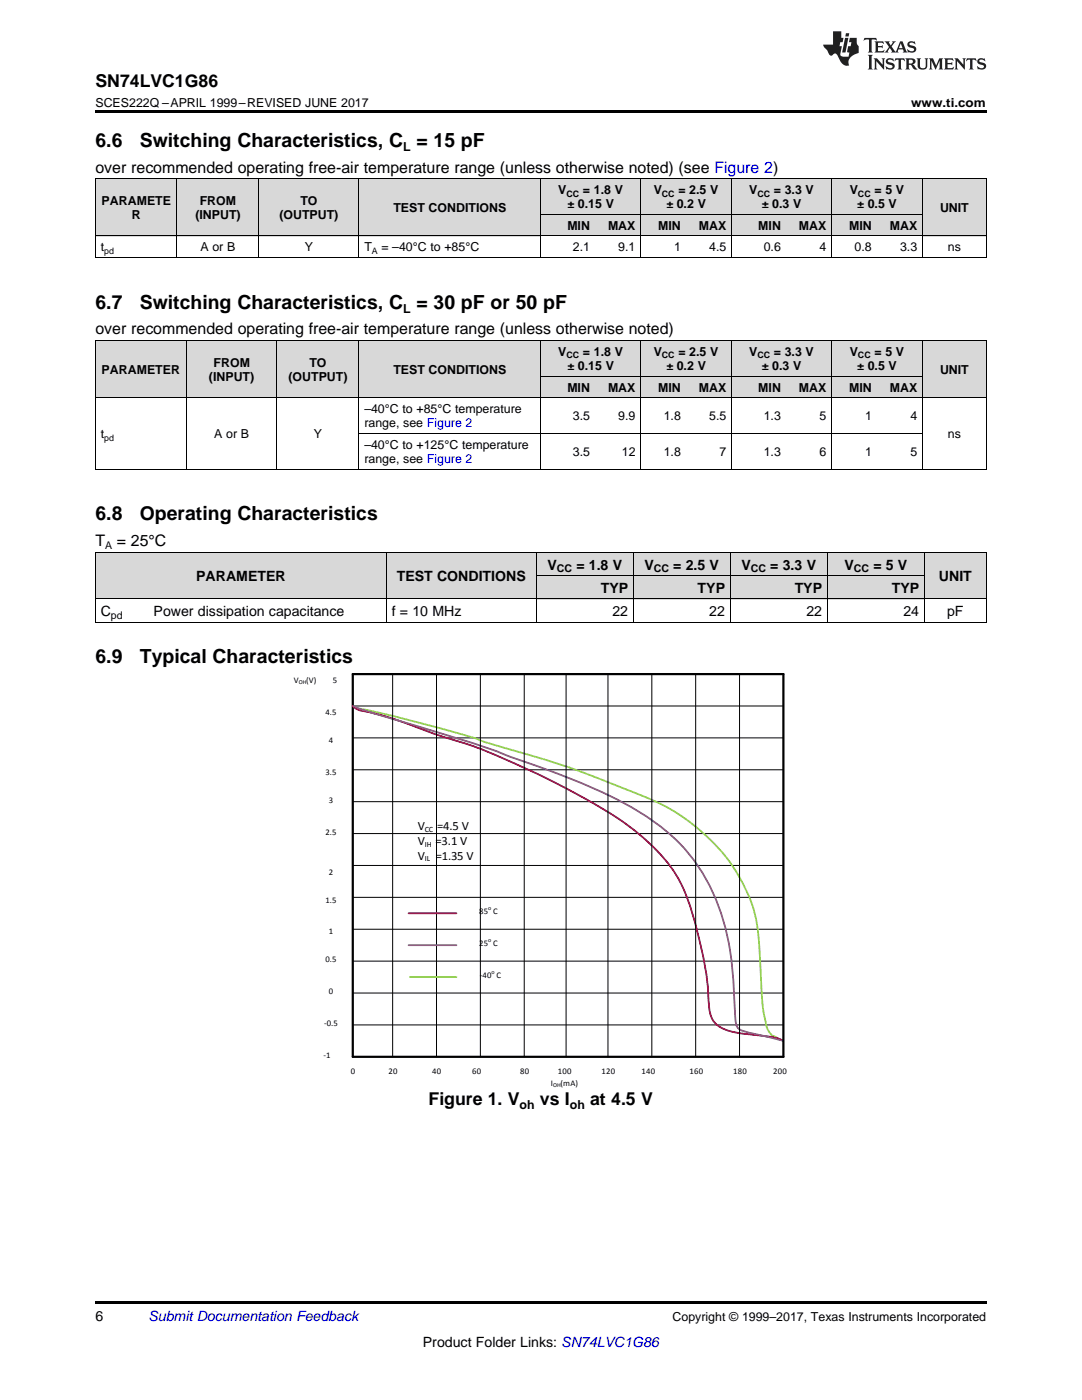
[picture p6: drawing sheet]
<svg xmlns="http://www.w3.org/2000/svg" width="216mm" height="279mm" viewBox="0 0 216 279" stroke-linecap="round" stroke-linejoin="round" font-family="sans-serif">
<g fill="#d8d8d8">
<path d="M19 110.3h10.6v9.3h-10.6z"/>
<path d="M29.6 110.3h47.5v9.3h-47.5z"/>
<path d="M77.1 110.3h30v9.3h-30z"/>
<path d="M184.5 110.3h12.3v9.3h-12.3z"/>
<path d="M107.1 114.9h19.3v4.7h-19.3z"/>
<path d="M126.4 114.9h19.4v4.7h-19.4z"/>
<path d="M145.8 114.9h19.3v4.7h-19.3z"/>
<path d="M165.1 114.9h19.4v4.7h-19.4z"/>
<path d="M107.1 110.3h19.3v4.6h-19.3z"/>
<path d="M126.4 110.3h19.4v4.6h-19.4z"/>
<path d="M145.8 110.3h19.3v4.6h-19.3z"/>
<path d="M165.1 110.3h19.4v4.6h-19.4z"/>
<path d="M19 68h18.2v11.4h-18.2z"/>
<path d="M37.2 68h18.1v11.4h-18.1z"/>
<path d="M55.3 68h16.3v11.4h-16.3z"/>
<path d="M71.6 68h36.3v11.4h-36.3z"/>
<path d="M184.1 68h12.7v11.4h-12.7z"/>
<path d="M107.9 75.1h10.9v4.3h-10.9z"/>
<path d="M118.8 75.1h9.1v4.3h-9.1z"/>
<path d="M127.9 75.1h9v4.3h-9z"/>
<path d="M136.9 75.1h9.1v4.3h-9.1z"/>
<path d="M146 75.1h10.9v4.3h-10.9z"/>
<path d="M156.9 75.1h9.1v4.3h-9.1z"/>
<path d="M166 75.1h9v4.3h-9z"/>
<path d="M175 75.1h9.1v4.3h-9.1z"/>
<path d="M107.9 68h10.9v7.1h-10.9z"/>
<path d="M118.8 68h9.1v7.1h-9.1z"/>
<path d="M127.9 68h9v7.1h-9z"/>
<path d="M136.9 68h9.1v7.1h-9.1z"/>
<path d="M146 68h10.9v7.1h-10.9z"/>
<path d="M156.9 68h9.1v7.1h-9.1z"/>
<path d="M166 68h9v7.1h-9z"/>
<path d="M175 68h9.1v7.1h-9.1z"/>
<path d="M19 35.7h16.3v11.4h-16.3z"/>
<path d="M35.3 35.7h16.4v11.4h-16.4z"/>
<path d="M51.7 35.7h19.9v11.4h-19.9z"/>
<path d="M71.6 35.7h36.3v11.4h-36.3z"/>
<path d="M184.1 35.7h12.7v11.4h-12.7z"/>
<path d="M107.9 42.8h10.9v4.3h-10.9z"/>
<path d="M118.8 42.8h9.1v4.3h-9.1z"/>
<path d="M127.9 42.8h9v4.3h-9z"/>
<path d="M136.9 42.8h9.1v4.3h-9.1z"/>
<path d="M146 42.8h10.9v4.3h-10.9z"/>
<path d="M156.9 42.8h9.1v4.3h-9.1z"/>
<path d="M166 42.8h9v4.3h-9z"/>
<path d="M175 42.8h9.1v4.3h-9.1z"/>
<path d="M107.9 35.7h10.9v7.1h-10.9z"/>
<path d="M118.8 35.7h9.1v7.1h-9.1z"/>
<path d="M127.9 35.7h9v7.1h-9z"/>
<path d="M136.9 35.7h9.1v7.1h-9.1z"/>
<path d="M146 35.7h10.9v7.1h-10.9z"/>
<path d="M156.9 35.7h9.1v7.1h-9.1z"/>
<path d="M166 35.7h9v7.1h-9z"/>
<path d="M175 35.7h9.1v7.1h-9.1z"/>
</g>
<path d="M19 259.7h177.8v.5h-177.8z" fill="#000"/>
<path d="M156.3 134.5h-85.9v76.4h85.9" fill="none" stroke="#000" stroke-width=".44"/>
<g fill="none" stroke="#000" stroke-width=".2">
<path d="M70.4 134.5h85.9M78.3 134.5v76.4M87.1 134.5v76.4M95.9 134.5v76.4M104.6 134.5v76.4M113 134.5v76.4M121.3 134.5v76.4M130.1 134.5v76.4M138.8 134.5v76.4M147.6 134.5v76.4M70.4 140.9h85.9M70.4 147.3h85.9"/>
<path d="M70.4 153.6h85.9M70.4 160h85.9M70.4 166.4h85.9M70.4 172.7h85.9M70.4 179.1h85.9M70.4 185.5h85.9M70.4 191.8h85.9M70.4 198.2h85.9M70.4 204.5h85.9"/>
</g>
<path d="M70.4 140.9l.4 .2a279.5 279.5 0 0 1 25.1 6.7l3.7 1.2a195.9 195.9 0 0 1 28 9.6 36.8 36.8 0 0 1 23 23.5 82.6 82.6 0 0 1 1.3 14.5l.1 1a30.4 30.4 0 0 0 1.1 7.7 3.1 3.1 0 0 0 2.2 1.9l1.7 .7-.7-.2" fill="none" stroke="#92d050" stroke-width=".35"/>
<path d="M70.4 140.9a4.5 4.5 0 0 0 3 1.2 112.3 112.3 0 0 1 14.2 4.7 127.9 127.9 0 0 1 25.5 10.6l2.1 1.1a65.2 65.2 0 0 1 16 11.4 27.1 27.1 0 0 1 7.2 13.1 71.2 71.2 0 0 1 3.2 18.6 4.7 4.7 0 0 0 4.1 4.2l2.5 .5 3.9 .4a11.3 11.3 0 0 1 4.2 1" fill="none" stroke="#c00000" stroke-width=".35"/>
<path d="M70.4 140.9l1.7 .7a584.4 584.4 0 0 1 27.3 8.5l2 .8a172.1 172.1 0 0 1 23.2 9.4 38.7 38.7 0 0 1 15.8 14.3 48.2 48.2 0 0 1 6 22.9l.1 1.2a24.6 24.6 0 0 0 .6 6.3 2.86 2.86 0 0 0 2 1l7.2 1.7" fill="none" stroke="#7030a0" stroke-width=".35"/>
<path d="M156.5 206.9h.7v1.6h-.7z" fill-rule="evenodd" fill="#fff"/>
<path d="M156.3 134.5v76.4" fill="none" stroke="#000" stroke-width=".44"/>
<path d="M81.5 182.3h9.6" fill="none" stroke="#c00000" stroke-width=".35"/>
<path d="M81.5 188.6h9.6" fill="none" stroke="#7030a0" stroke-width=".35"/>
<path d="M81.8 195h9.3" fill="none" stroke="#92d050" stroke-width=".35"/>
<g fill="none" stroke="#000" stroke-width=".2">
<path d="M19 35.6h177.8M19.1 35.7v15.7M35.3 35.7v15.7M51.6 35.7v15.7M71.6 35.7v15.7M107.9 35.7v15.7M127.8 35.7v15.7M146 35.7v15.7M165.9 35.7v15.7M184.1 35.7v15.7M196.8 35.7v15.7M19 51.4h177.8"/>
<path d="M19 47.1h177.8M107.9 42.8h76.2M19 79.4h177.8M19 68h177.8M19.1 68v25.7M37.1 68v25.7M55.3 68v25.7M71.6 68v25.7M107.9 68v25.7M107.9 75.1h76.2M127.8 68v25.7M146 68v25.7"/>
<path d="M165.9 68v25.7M184.1 68v25.7M196.8 68v25.7M19 93.6h177.8M71.6 86.5h112.5M19 119.5h177.8M19 110.2h177.8M19.1 110.3v13.9M77.1 110.3v13.9M107 110.3v13.9M107.1 114.9h77.4M126.3 110.3v13.9"/>
<path d="M145.7 110.3v13.9M165.1 110.3v13.9M184.4 110.3v13.9M196.8 110.3v13.9M19 124.2h177.8"/>
</g>
<g fill="#000">
<path d="M19 22h177.8v.5h-177.8zM19 51.4h.2zM51.6 51.4h.1zM71.5 51.4h.1zM107.8 51.4h.1zM118.7 51.4h.1zM127.8 51.4h.1zM136.8 51.4h.1zM145.9 51.4h.1zM156.8 51.4h.1zM165.9 51.4h.1zM174.9 51.4h.1z"/>
<path d="M184 51.4h.1zM196.7 51.4h.1z"/>
</g>
<g fill="#231f20">
<path d="M172.5 7.6l-.1 .5 .4-.2h.6v.1v2.1l-.2 .4h.9l-.2-.4v-2.1l.1-.1h.5l.5 .2-.2-.5zM174.5 8.3l.2 .3v1.5l-.2 .4h1.8l.2-.6a1.04 1.04 0 0 1-1.3 .2v-.7h.6l.3 .2v-.6l-.3 .2h-.6v-.6l.8-.1 .4 .3-.2-.5zM176.5 8.3l.9 1.1-.9 1.1h.8l-.2-.2 .4-.7 .5 .7-.2 .2h1.5l-.2-.2 .2-.4h.9l.1 .4-.2 .2h1l-.3-.3-.7-1.9h-.5l-.9 2-.8-1 .9-1h-.8l.1 .3-.4 .5-.3-.6 .1-.2zM179.7 8.6l.4 1h-.7zM181.3 8.4a.63 .63 0 0 0-.2 .7 .63 .63 0 0 0 .6 .4l.6 .2 .1 .2a.75 .75 0 0 1-.7 .4 .75 .75 0 0 1-.6-.5l.1 .7 .1-.1a1.11 1.11 0 0 0 1.5-.6 1.13 1.13 0 0 0-1.2-.8l-.1-.4a1.04 1.04 0 0 1 1.2 .2l-.2-.5-.2 .1-.4-.2zM173.2 10.9l.2 .4v2.2l-.2 .4h1l-.3-.4v-2.2l.3-.4zM174.3 11.6l.3 .4v1.5l-.3 .4h.8l-.2-.4v-1.3l1.5 1.7v-1.9l.2-.4h-.7l.2 .4v.9l-1.1-1.3zM177 11.8a.62 .62 0 0 0-.2 .7 .62 .62 0 0 0 .6 .4l.6 .1 .1 .3a.76 .76 0 0 1-.7 .3 .76 .76 0 0 1-.7-.4l.2 .7 .1-.1a1.11 1.11 0 0 0 1.5-.6 1.13 1.13 0 0 0-1.2-.8l-.1-.4a1.04 1.04 0 0 1 1.2 .2l-.2-.6-.2 .1-.5-.1zM178.7 11.6l-.2 .6a.61 .61 0 0 1 .8-.3v1.6l-.2 .4h.9l-.2-.4v-1.6a.63 .63 0 0 1 .7 .3l-.1-.6zM180.6 11.6l.3 .4v1.5l-.3 .4h1l-.2-.2-.1-.8 .6 .2a.76 .76 0 0 0 1.2 .7l-1-1a.58 .58 0 0 0 .6-.5 .58 .58 0 0 0-.5-.6zM181.4 11.9h.1a.45 .45 0 0 1 .5 .1 .45 .45 0 0 1 .1 .5l-.8 .2zM182.9 11.6l.2 .2a2.17 2.17 0 0 0 .3 1.9 .99 .99 0 0 0 1.6-.6v-1.1l.2-.4h-.7l.2 .2a1.92 1.92 0 0 1-.2 1.8 .6 .6 0 0 1-.9-.5v-1.1l.2-.4zM185.4 11.6l.2 .4v1.5l-.2 .4h.7l-.2-.4v-1.4l.8 1.8 .8-1.8v1.4l-.2 .4h.9l-.2-.4v-1.5l.2-.4h-.8l-.6 1.5-.6-1.5zM188.4 11.6l.2 .4v1.5l-.2 .4h1.8l.1-.6a1.04 1.04 0 0 1-1.2 .1v-.6h.5l.4 .2v-.6l-.4 .2h-.5v-.7h.8l.3 .3-.1-.6zM190.5 11.6l.2 .4v1.5l-.2 .4h.7l-.2-.4v-1.3l1.5 1.7v-1.9l.2-.4h-.7l.2 .4v.9l-1.1-1.3zM192.9 11.6l-.1 .6a.61 .61 0 0 1 .7-.3l.1 1.6-.3 .4h1l-.3-.4 .1-1.6a.63 .63 0 0 1 .7 .3l-.1-.6zM195.2 11.8a.62 .62 0 0 0-.2 .7 .62 .62 0 0 0 .6 .4l.6 .1 .1 .3a.76 .76 0 0 1-.7 .3 .76 .76 0 0 1-.6-.4l.1 .7 .1-.1a1.11 1.11 0 0 0 1.6-.6 1.13 1.13 0 0 0-1.3-.8l-.1-.4a1.04 1.04 0 0 1 1.2 .2l-.1-.6-.2 .1-.5-.1z"/>
<path d="M166.2 6.3v2.6h-1.9v.4l.8 .9a.91 .91 0 0 0 1 .8 .56 .56 0 0 1 .5-.3 .56 .56 0 0 1 .5 .3l.4 .8a1.53 1.53 0 0 0 1.9 1.2 1.54 1.54 0 0 1 1-2.1l.9-.3v-1.4a1.52 1.52 0 0 1-.4-1.6h-1.3l-.2 .8h.5l-.2 .8h-.5l-.1 1v.2l.4 .1-.2 .8a1.93 1.93 0 0 1-1.6-.3l.3-1.8h-.5l.2-.8h.4l.2-.8h-.4v-1.3zM168.6 7.6l-.6 2.9h.7l.6-2.9zM168.8 6.6l-.1 .7h.6l.2-.7z"/>
</g>
<g font-size="3.9">
<text x="19" y="29.3">6.6</text>
<text x="27.9" y="29.3">Switching Characteristics, C = 15 pF</text>
<text x="19" y="61.6">6.7</text>
<text x="27.9" y="61.6">Switching Characteristics, C = 30 pF or 50 pF</text>
<text x="19" y="103.9">6.8</text>
<text x="27.9" y="103.9">Operating Characteristics</text>
<text x="19" y="132.3">6.9</text>
<text x="27.9" y="132.3">Typical Characteristics</text>
</g>
<g font-size="3.5">
<text x="19" y="17.3">SN74LVC1G86</text>
<text x="85.5" y="220.6">Figure 1. V</text>
<text x="107.7" y="220.6">vs I</text>
<text x="117.8" y="220.6">at 4.5 V</text>
</g>
<g font-size="3.2">
<text x="19" y="34.4">over recommended operating free-air temperature range (unless otherwise noted) (see Figure 2)</text>
<text x="19" y="66.7">over recommended operating free-air temperature range (unless otherwise noted)</text>
<text x="19" y="109">T</text>
<text x="23.3" y="109">= 25°C</text>
</g>
<g font-size="2.8">
<text x="109.3" y="113.7">V</text>
<text x="115" y="113.7">= 1.8 V</text>
<text x="128.6" y="113.7">V</text>
<text x="134.3" y="113.7">= 2.5 V</text>
<text x="148" y="113.7">V</text>
<text x="153.7" y="113.7">= 3.3 V</text>
<text x="168.5" y="113.7">V</text>
<text x="174.3" y="113.7">= 5 V</text>
<text x="39.2" y="116">PARAMETER</text>
<text x="79.2" y="116">TEST CONDITIONS</text>
<text x="119.9" y="118.3">TYP</text>
<text x="139.2" y="118.3">TYP</text>
<text x="158.6" y="118.3">TYP</text>
<text x="177.9" y="118.3">TYP</text>
<text x="187.4" y="116">UNIT</text>
<text x="20.1" y="123">C</text>
<text x="30.7" y="123">Power dissipation capacitance</text>
<text x="78.2" y="123">f = 10 MHz</text>
<text x="122.2" y="123">22</text>
<text x="141.5" y="123">22</text>
<text x="160.9" y="123">22</text>
<text x="180.3" y="123">24</text>
<text x="189" y="123">pF</text>
<text x="19" y="263.6">6</text>
<text x="84.4" y="268.9">Product Folder Links: SN74LVC1G86</text>
</g>
<text font-size="2.8" fill="#0000c8" x="29.6" y="263.6">Submit Documentation Feedback</text>
<g font-size="2.5">
<text x="19" y="21.4">SCES222Q –APRIL 1999–REVISED JUNE 2017</text>
<text x="181.8" y="21.4">www.ti.com</text>
<text x="80.4" y="30.1">L</text>
<text x="20.3" y="40.9">PARAMETE</text>
<text x="39.9" y="40.9">FROM</text>
<text x="59.9" y="40.9">TO</text>
<text x="111.4" y="38.7">V</text>
<text x="113.2" y="41.6">± 0.15 V</text>
<text x="116.3" y="38.7">= 1.8 V</text>
<text x="130.5" y="38.7">V</text>
<text x="133" y="41.6">± 0.2 V</text>
<text x="135.4" y="38.7">=</text>
<text x="137.5" y="38.7">2.5 V</text>
<text x="149.5" y="38.7">V</text>
<text x="152" y="41.6">± 0.3</text>
<text x="154.4" y="38.7">= 3.3 V</text>
<text x="158.3" y="41.6">V</text>
<text x="169.6" y="38.7">V</text>
<text x="171.1" y="41.6">± 0.5 V</text>
<text x="174.5" y="38.7">= 5 V</text>
<text x="26.3" y="43.7">R</text>
<text x="39" y="43.7">(INPUT)</text>
<text x="55.7" y="43.7">(OUTPUT)</text>
<text x="78.5" y="42.3">TEST CONDITIONS</text>
<text x="113.2" y="45.9">MIN</text>
<text x="121.3" y="45.9">MAX</text>
<text x="131.3" y="45.9">MIN</text>
<text x="139.5" y="45.9">MAX</text>
<text x="151.3" y="45.9">MIN</text>
<text x="159.4" y="45.9">MAX</text>
<text x="169.4" y="45.9">MIN</text>
<text x="177.6" y="45.9">MAX</text>
<text x="187.6" y="42.3">UNIT</text>
<text x="20.1" y="50.2">t</text>
<text x="40" y="50.2">A or B</text>
<text x="60.8" y="50.2">Y</text>
<text x="72.7" y="50.2">T</text>
<text x="76.1" y="50.2">= –40°C to +85°C</text>
<text x="114.3" y="50.2">2.1</text>
<text x="123.4" y="50.2">9.1</text>
<text x="134.5" y="50.2">1</text>
<text x="141.5" y="50.2">4.5</text>
<text x="152.4" y="50.2">0.6</text>
<text x="163.5" y="50.2">4</text>
<text x="170.5" y="50.2">0.8</text>
<text x="179.6" y="50.2">3.3</text>
<text x="189.2" y="50.2">ns</text>
<text x="80.4" y="62.4">L</text>
<text x="111.4" y="71">V</text>
<text x="116.3" y="71">= 1.8 V</text>
<text x="130.5" y="71">V</text>
<text x="135.4" y="71">=</text>
<text x="137.5" y="71">2.5 V</text>
<text x="149.5" y="71">V</text>
<text x="154.4" y="71">= 3.3 V</text>
<text x="169.6" y="71">V</text>
<text x="174.5" y="71">= 5 V</text>
<text x="20.3" y="74.6">PARAMETER</text>
<text x="41.7" y="76">(INPUT)</text>
<text x="42.6" y="73.2">FROM</text>
<text x="57.6" y="76">(OUTPUT)</text>
<text x="61.7" y="73.2">TO</text>
<text x="78.5" y="74.6">TEST CONDITIONS</text>
<text x="113.2" y="73.9">± 0.15 V</text>
<text x="133" y="73.9">± 0.2 V</text>
<text x="152" y="73.9">± 0.3</text>
<text x="158.3" y="73.9">V</text>
<text x="171.1" y="73.9">± 0.5 V</text>
<text x="187.6" y="74.6">UNIT</text>
<text x="72.7" y="82.5">–40°C to +85°C temperature</text>
<text x="113.2" y="78.2">MIN</text>
<text x="114.3" y="83.9">3.5</text>
<text x="121.3" y="78.2">MAX</text>
<text x="123.4" y="83.9">9.9</text>
<text x="131.3" y="78.2">MIN</text>
<text x="132.4" y="83.9">1.8</text>
<text x="139.5" y="78.2">MAX</text>
<text x="141.5" y="83.9">5.5</text>
<text x="151.3" y="78.2">MIN</text>
<text x="152.4" y="83.9">1.3</text>
<text x="159.4" y="78.2">MAX</text>
<text x="163.5" y="83.9">5</text>
<text x="169.4" y="78.2">MIN</text>
<text x="172.6" y="83.9">1</text>
<text x="177.6" y="78.2">MAX</text>
<text x="181.7" y="83.9">4</text>
<text x="20.1" y="87.5">t</text>
<text x="42.8" y="87.5">A or B</text>
<text x="62.7" y="87.5">Y</text>
<text x="72.7" y="85.3">range, see Figure 2</text>
<text x="72.7" y="89.6">–40°C to +125°C temperature</text>
<text x="189.2" y="87.5">ns</text>
<text x="72.7" y="92.4">range, see Figure 2</text>
<text x="114.3" y="91">3.5</text>
<text x="124.1" y="91">12</text>
<text x="132.4" y="91">1.8</text>
<text x="143.6" y="91">7</text>
<text x="152.4" y="91">1.3</text>
<text x="163.5" y="91">6</text>
<text x="172.6" y="91">1</text>
<text x="181.7" y="91">5</text>
<text x="83.4" y="165.6">V</text>
<text x="87.2" y="165.6">=4.5 V</text>
<text x="83.4" y="168.6">V</text>
<text x="83.4" y="171.6">V</text>
<text x="86.9" y="168.6">=3.1 V</text>
<text x="86.9" y="171.6">=1.35 V</text>
<text x="103.7" y="221.3">oh</text>
<text x="113.7" y="221.3">oh</text>
<text x="134.2" y="263.6">Copyright © 1999–2017, Texas Instruments Incorporated</text>
</g>
<g font-size="2.1">
<text x="21" y="109.6">A</text>
<text x="111.1" y="114.2">CC</text>
<text x="130.5" y="114.2">CC</text>
<text x="149.8" y="114.2">CC</text>
<text x="170.4" y="114.2">CC</text>
<text x="22.1" y="123.5">pd</text>
</g>
<g font-size="1.8">
<text x="113" y="39.2">CC</text>
<text x="132.1" y="39.2">CC</text>
<text x="151.1" y="39.2">CC</text>
<text x="171.2" y="39.2">CC</text>
<text x="20.8" y="50.7">pd</text>
<text x="74.2" y="50.7">A</text>
<text x="113" y="71.5">CC</text>
<text x="132.1" y="71.5">CC</text>
<text x="151.1" y="71.5">CC</text>
<text x="171.2" y="71.5">CC</text>
<text x="20.8" y="87.9">pd</text>
</g>
<g font-size="1.7">
<text x="58.6" y="136.3">V</text>
<text x="61.1" y="136.3">(V)</text>
<text x="66.4" y="136.3">5</text>
<text x="64.9" y="142.7">4.5</text>
<text x="65.6" y="148.3">4</text>
<text x="64.9" y="154.6">3.5</text>
<text x="65.6" y="160.2">3</text>
<text x="64.9" y="166.6">2.5</text>
<text x="65.6" y="174.5">2</text>
<text x="64.9" y="180.1">1.5</text>
<text x="95.6" y="182.5">85 C</text>
<text x="65.6" y="186.5">1</text>
<text x="95.6" y="188.9">25 C</text>
<text x="64.9" y="192.1">0.5</text>
<text x="95.8" y="195.2">-40 C</text>
<text x="65.6" y="198.4">0</text>
<text x="64.7" y="204.8">-0.5</text>
<text x="64.5" y="211.2">-1</text>
<text x="70" y="214.3">0</text>
<text x="77.5" y="214.3">20</text>
<text x="86.3" y="214.3">40</text>
<text x="94.2" y="214.3">60</text>
<text x="103.8" y="214.3">80</text>
<text x="111.3" y="214.3">100</text>
<text x="120" y="214.3">120</text>
<text x="128" y="214.3">140</text>
<text x="137.6" y="214.3">160</text>
<text x="146.3" y="214.3">180</text>
<text x="154.3" y="214.3">200</text>
<text x="109.9" y="216.7">I</text>
<text x="111.8" y="216.7">(mA)</text>
</g>
<g font-size="1.6">
<text x="84.8" y="166">CC</text>
<text x="84.8" y="171.9">IL</text>
<text x="84.8" y="168.9">IH</text>
</g>
<g font-size="1.2">
<text x="59.6" y="136.6">OH</text>
<text x="97.4" y="181.7">o</text>
<text x="97.4" y="188">o</text>
<text x="98.1" y="194.4">o</text>
<text x="110.4" y="217">OH</text>
</g>
</svg>
